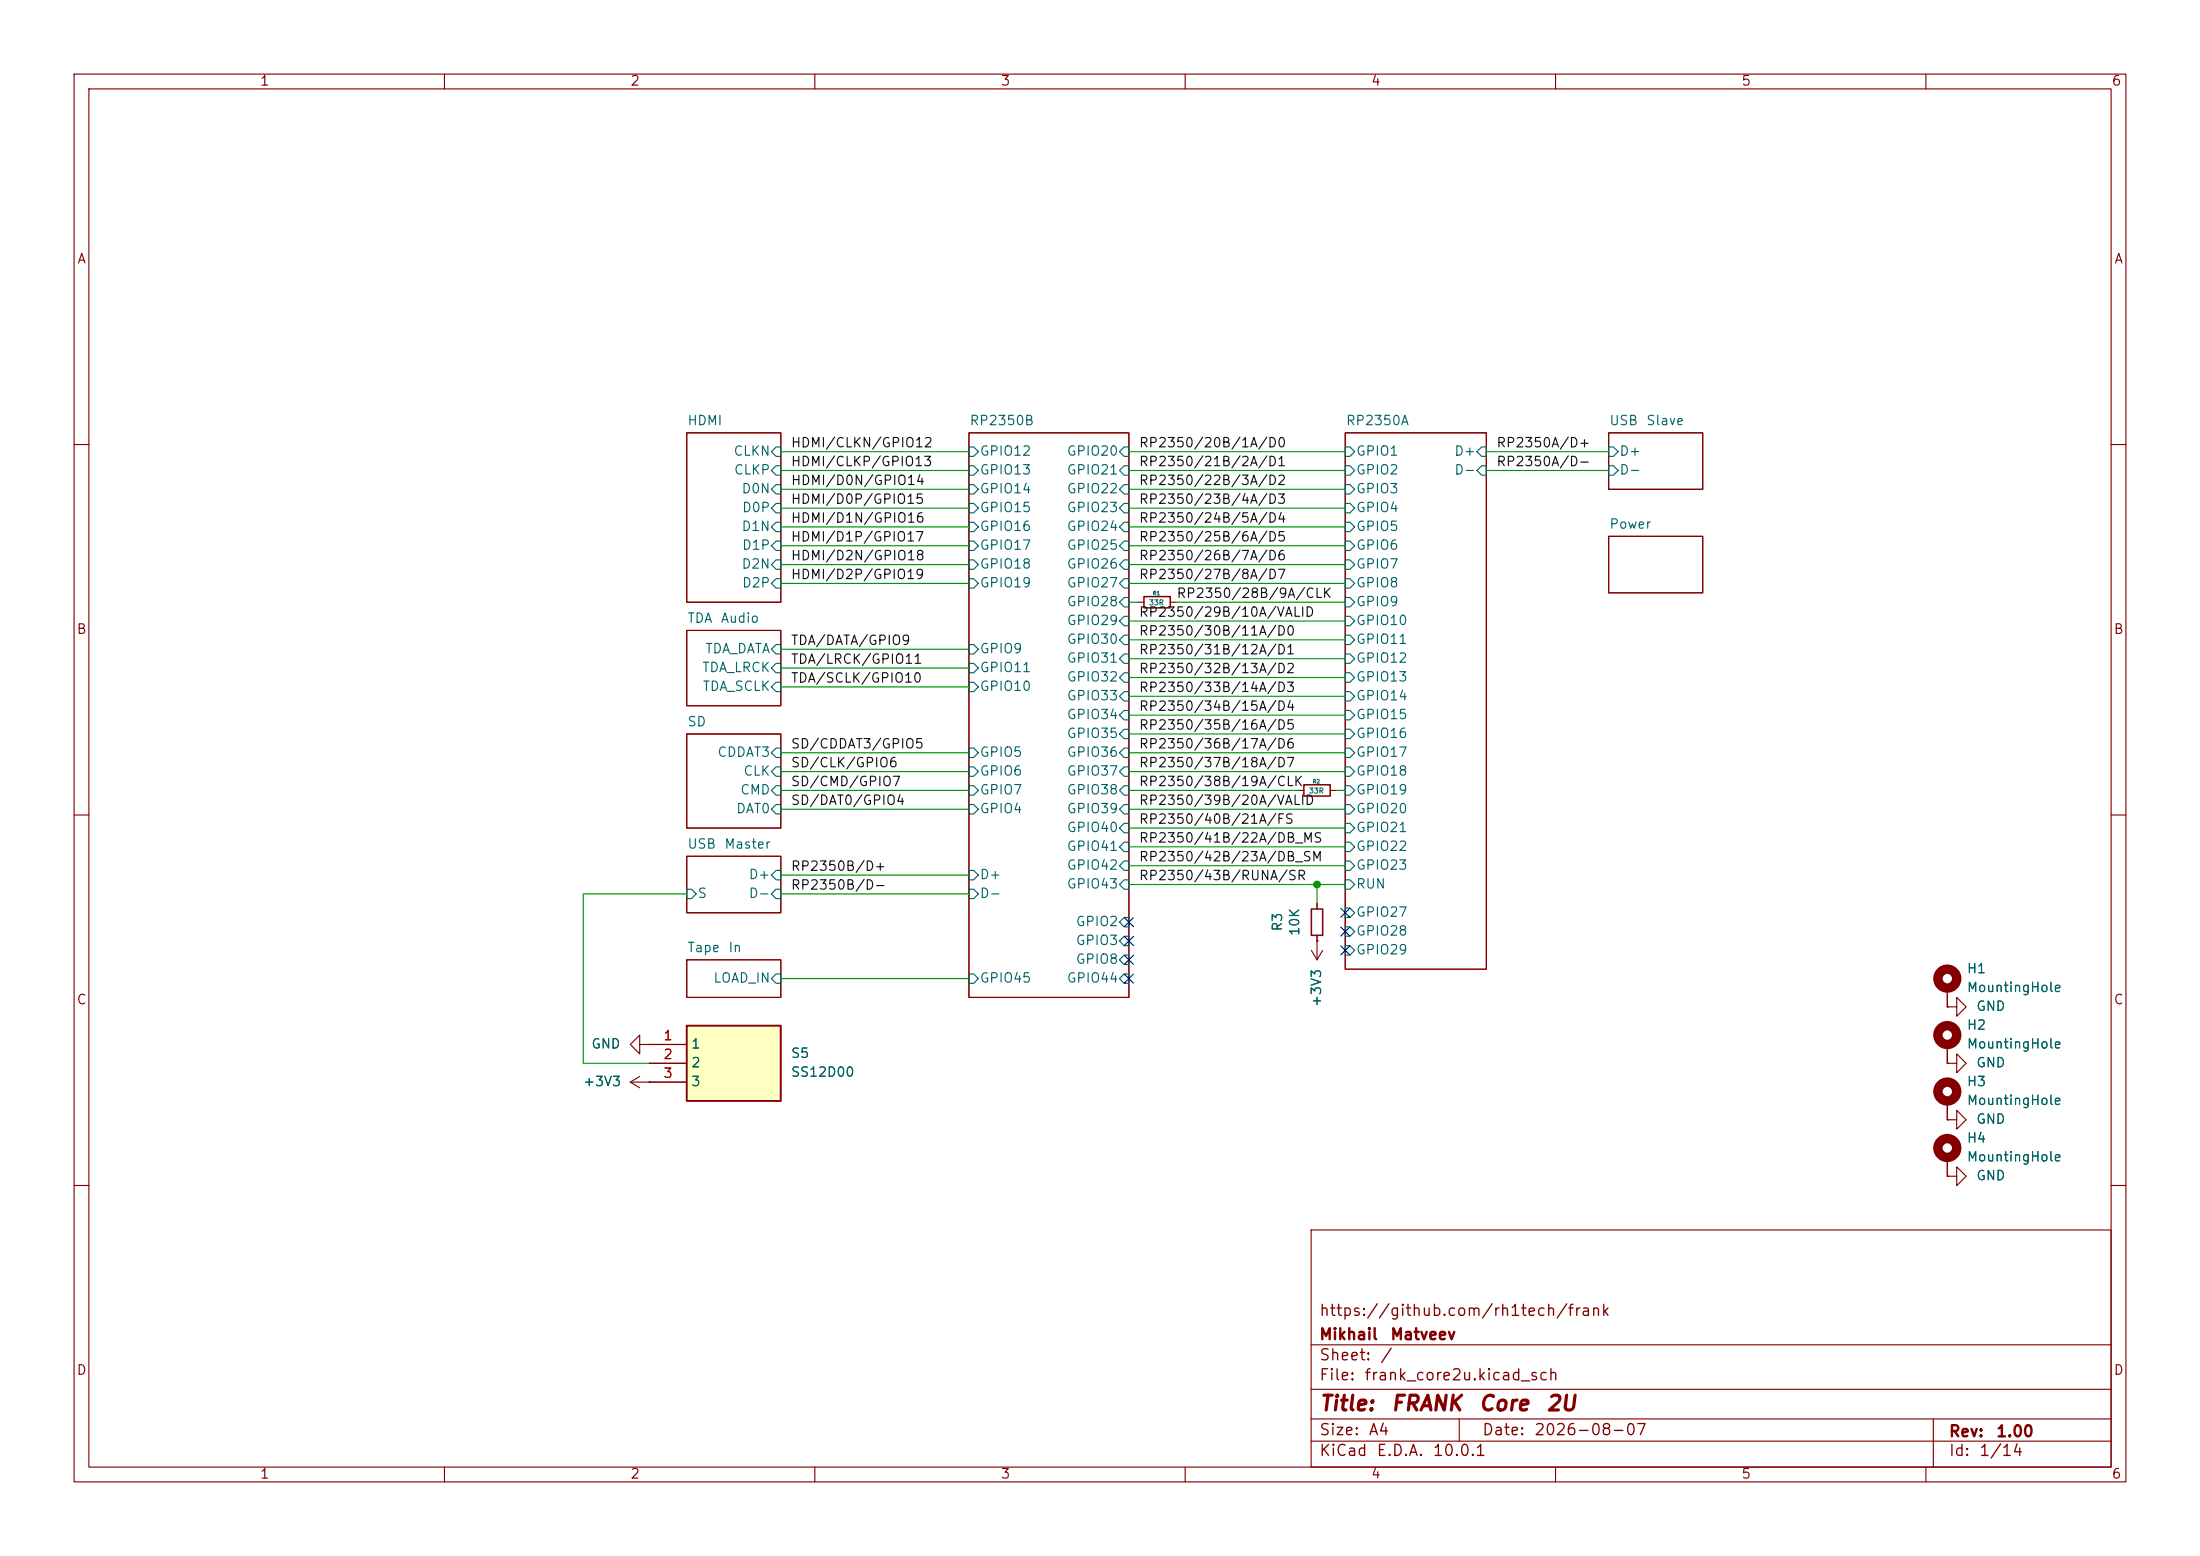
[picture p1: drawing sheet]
<svg xmlns="http://www.w3.org/2000/svg" width="297mm" height="210mm" viewBox="0 0 297 210" stroke-linecap="round" stroke-linejoin="round" font-family="sans-serif">
<g fill="none" stroke="#840000" stroke-width=".15">
<path d="M10 10h277v190h-277zM12 12h273v186h-273zM60 10v2M110 10v2M160 10v2M210 10v2M260 10v2M92.7 58.4h12.7v22.9h-12.7zM130.8 58.4h21.6v76.2h-21.6zM181.6 58.4h19.1v72.4h-19.1zM217.2 58.4h12.7v7.6h-12.7zM10 60h2"/>
<path d="M217.2 72.4h12.7v7.6h-12.7zM285 60h2M92.7 85.1h12.7v10.2h-12.7zM92.7 99.1h12.7v12.7h-12.7zM153.7 81.3h.7M158 81.3h.7M10 110h2M92.7 115.6h12.7v7.6h-12.7zM175.3 106.7h.7M179.6 106.7h.7M285 110h2M92.7 129.5h12.7v5.1h-12.7z"/>
<path d="M177 128.3l.8 1.2M177.8 127h.1M177.8 121.9v.8M177.8 126.2v3.3M178.6 128.3l-.8 1.2M262.9 135.9h1.3v-1.3l1.2 1.3-1.2 1.3v-1.3M262.9 135.9h.1M85.1 146.1l1.3 .7M85.1 146.1h2.5M86.4 141v-1.3l-1.3 1.3 1.3 1.2v-1.2h1.2M86.4 145.3l-1.3 .8M87.6 141h.1"/>
<path d="M87.6 146.1h.1M262.9 151.1h1.3v-1.2l1.2 1.2-1.2 1.3v-1.3M262.9 151.1h.1M262.9 158.8h1.3v-1.3l1.2 1.3-1.2 1.2v-1.2M262.9 158.8h.1M262.9 148.6v2.5M262.9 156.2v2.6M10 160h2M177 166h108v32h-108zM285 160h2M60 198v2M110 198v2"/>
<path d="M160 198v2M177 194.5h108M177 191.5h108M177 187.5h108M177 181.5h108M197 191.5v3M210 198v2M260 198v2M261 191.5v6.5"/>
</g>
<g fill="none" stroke="#006464" stroke-width=".15">
<path d="M104.8 60.3h.6v1.3h-.6l-.7-.6zM104.8 62.9h.6v1.2h-.6l-.7-.6zM104.8 65.4h.6v1.3h-.6l-.7-.7zM104.8 67.9h.6v1.3h-.6l-.7-.6zM104.8 70.5h.6v1.3h-.6l-.7-.7zM104.8 73h.6v1.3h-.6l-.7-.6zM104.8 75.6h.6v1.2h-.6l-.7-.6zM104.8 78.1h.6v1.3h-.6l-.7-.7zM130.8 60.3h.6l.7 .7-.7 .6h-.6zM130.8 62.9h.6l.7 .6-.7 .6h-.6zM130.8 65.4h.6l.7 .6-.7 .7h-.6zM130.8 67.9h.6l.7 .7-.7 .6h-.6z"/>
<path d="M130.8 70.5h.6l.7 .6-.7 .7h-.6zM130.8 73h.6l.7 .7-.7 .6h-.6zM130.8 75.6h.6l.7 .6-.7 .6h-.6zM130.8 78.1h.6l.7 .6-.7 .7h-.6zM151.8 60.3h.6v1.3h-.6l-.7-.6zM151.8 62.9h.6v1.2h-.6l-.7-.6zM151.8 65.4h.6v1.3h-.6l-.7-.7zM151.8 67.9h.6v1.3h-.6l-.7-.6zM151.8 75.6h.6v1.2h-.6l-.7-.6zM151.8 78.1h.6v1.3h-.6l-.7-.7zM151.8 70.5h.6v1.3h-.6l-.7-.7zM151.8 73h.6v1.3h-.6l-.7-.6z"/>
<path d="M181.6 60.3h.6l.7 .7-.7 .6h-.6zM181.6 62.9h.6l.7 .6-.7 .6h-.6zM181.6 65.4h.6l.7 .6-.7 .7h-.6zM181.6 67.9h.6l.7 .7-.7 .6h-.6zM181.6 70.5h.6l.7 .6-.7 .7h-.6zM181.6 73h.6l.7 .7-.7 .6h-.6zM181.6 75.6h.6l.7 .6-.7 .6h-.6zM181.6 78.1h.6l.7 .6-.7 .7h-.6zM200 60.3h.7v1.3h-.7l-.6-.6zM200 62.9h.7v1.2h-.7l-.6-.6zM217.2 60.3h.6l.6 .7-.6 .6h-.6zM217.2 62.9h.6l.6 .6-.6 .6h-.6z"/>
<path d="M104.8 87h.6v1.3h-.6l-.7-.7zM104.8 89.5h.6v1.3h-.6l-.7-.6zM104.8 92.1h.6v1.2h-.6l-.7-.6zM130.8 89.5h.6l.7 .7-.7 .6h-.6zM130.8 87h.6l.7 .6-.7 .7h-.6zM130.8 92.1h.6l.7 .6-.7 .6h-.6zM151.8 80.6h.6v1.3h-.6l-.7-.6zM151.8 83.2h.6v1.3h-.6l-.7-.7zM151.8 85.7h.6v1.3h-.6l-.7-.6zM151.8 88.3h.6v1.2h-.6l-.7-.6zM151.8 90.8h.6v1.3h-.6l-.7-.7zM151.8 93.3h.6v1.3h-.6l-.7-.6z"/>
<path d="M151.8 95.9h.6v1.3h-.6l-.7-.7zM151.8 98.4h.6v1.3h-.6l-.7-.6zM181.6 80.6h.6l.7 .7-.7 .6h-.6zM181.6 88.3h.6l.7 .6-.7 .6h-.6zM181.6 90.8h.6l.7 .6-.7 .7h-.6zM181.6 93.3h.6l.7 .7-.7 .6h-.6zM181.6 95.9h.6l.7 .6-.7 .7h-.6zM181.6 98.4h.6l.7 .7-.7 .6h-.6zM181.6 83.2h.6l.7 .6-.7 .7h-.6zM181.6 85.7h.6l.7 .7-.7 .6h-.6zM104.8 101h.6v1.2h-.6l-.7-.6zM104.8 103.5h.6v1.3h-.6l-.7-.7z"/>
<path d="M104.8 106h.6v1.3h-.6l-.7-.6zM104.8 108.6h.6v1.3h-.6l-.7-.7zM104.8 117.5h.6v1.2h-.6l-.7-.6zM130.8 117.5h.6l.7 .6-.7 .6h-.6zM130.8 108.6h.6l.7 .6-.7 .7h-.6zM130.8 101h.6l.7 .6-.7 .6h-.6zM130.8 103.5h.6l.7 .6-.7 .7h-.6zM130.8 106h.6l.7 .7-.7 .6h-.6zM151.8 101h.6v1.2h-.6l-.7-.6zM151.8 103.5h.6v1.3h-.6l-.7-.7zM151.8 106h.6v1.3h-.6l-.7-.6zM151.8 108.6h.6v1.3h-.6l-.7-.7z"/>
<path d="M151.8 116.2h.6v1.3h-.6l-.7-.7zM151.8 118.7h.6v1.3h-.6l-.7-.6zM151.8 111.1h.6v1.3h-.6l-.7-.6zM151.8 113.7h.6v1.2h-.6l-.7-.6zM181.6 101h.6l.7 .6-.7 .6h-.6zM181.6 103.5h.6l.7 .6-.7 .7h-.6zM181.6 106h.6l.7 .7-.7 .6h-.6zM181.6 108.6h.6l.7 .6-.7 .7h-.6zM181.6 111.1h.6l.7 .7-.7 .6h-.6zM181.6 116.2h.6l.7 .6-.7 .7h-.6zM181.6 118.7h.6l.7 .7-.7 .6h-.6zM181.6 113.7h.6l.7 .6-.7 .6h-.6z"/>
<path d="M92.7 120h.6l.7 .7-.7 .6h-.6zM104.8 131.4h.6v1.3h-.6l-.7-.6zM104.8 120h.6v1.3h-.6l-.7-.6zM130.8 120h.6l.7 .7-.7 .6h-.6zM130.8 131.4h.6l.7 .7-.7 .6h-.6zM151.8 131.4h.6v1.3h-.6l-.7-.6zM151.8 128.9h.6v1.3h-.6l-.7-.7zM151.8 123.8h.6v1.3h-.6l-.7-.6zM151.8 126.4h.6v1.2h-.6l-.7-.6zM181.6 125.1h.6l.7 .6-.7 .7h-.6zM181.6 127.6h.6l.7 .7-.7 .6h-.6zM181.6 122.6h.6l.7 .6-.7 .6h-.6z"/>
</g>
<path d="M154.4 80.5h3.6v1.5h-3.6zM176 105.9h3.6v1.5h-3.6zM177 122.7h1.6v3.5h-1.6z" fill="none" stroke="#840000" stroke-width=".2"/>
<g fill="none" stroke="#840000" stroke-width="1.3">
<circle cx="262.9" cy="147.3" r="1.27"/>
<circle cx="262.9" cy="154.9" r="1.27"/>
</g>
<path d="M92.7 138.4h12.7v10.2h-12.7z" fill="#ffffc2"/>
<path d="M92.7 138.4h12.7v10.2h-12.7z" fill="none" stroke="#840000" stroke-width=".25"/>
<g fill="none" stroke="#840000" stroke-width=".15">
<path d="M177.8 127h.1M177.8 121.9v.8M177.8 126.2v.8M262.9 135.9h.1M262.9 133.4v2.5M87.6 146.1h.1M87.6 141h.1M87.6 141h5.1M87.6 143.5h5.1M87.6 146.1h5.1M262.9 143.5h1.3v-1.3l1.2 1.3-1.2 1.3v-1.3M262.9 143.5h.1"/>
<path d="M262.9 158.8h.1M262.9 151.1h.1M262.9 141v2.5M262.9 148.6v2.5M262.9 156.2v2.6"/>
</g>
<g fill="none" stroke="#840000" stroke-width="1.3">
<circle cx="262.9" cy="132.1" r="1.27"/>
<circle cx="262.9" cy="139.7" r="1.27"/>
</g>
<g fill="none" stroke="#009600" stroke-width=".15">
<path d="M105.4 61h25.4M105.4 68.6h25.4M105.4 71.1h25.4M105.4 63.5h25.4M105.4 66h25.4M105.4 78.7h25.4M105.4 73.7h25.4M105.4 76.2h25.4M152.4 61h29.2M152.4 68.6h29.2M152.4 71.1h29.2M152.4 63.5h29.2"/>
<path d="M152.4 66h29.2M152.4 78.7h29.2M152.4 73.7h29.2M152.4 76.2h29.2M200.7 61h16.5M200.7 63.5h16.5M105.4 92.7h25.4M105.4 90.2h25.4M105.4 87.6h25.4M152.4 94h29.2M152.4 96.5h29.2M152.4 99.1h29.2"/>
<path d="M152.4 81.3h1.3M152.4 91.4h29.2M152.4 88.9h29.2M152.4 83.8h29.2M152.4 86.4h29.2M158.7 81.3h22.9M105.4 104.1h25.4M105.4 118.1h25.4M105.4 101.6h25.4M105.4 109.2h25.4M105.4 106.7h25.4M152.4 104.1h29.2"/>
<path d="M152.4 101.6h29.2M152.4 119.4h29.2M152.4 109.2h29.2M152.4 106.7h22.9M152.4 111.8h29.2M152.4 116.8h29.2M152.4 114.3h29.2M177.8 119.4v2.5M180.3 106.7h1.3M92.7 120.7h-14v22.8h8.9M105.4 120.7h25.4M105.4 132.1h25.4"/>
</g>
<g fill="none" stroke="#000084" stroke-width=".15">
<path d="M151.8 128.9l1.2 1.2M151.8 131.5l1.2 1.2M151.8 123.9l1.2 1.2M151.8 126.4l1.2 1.2M153 128.9l-1.2 1.2M153 131.5l-1.2 1.2M153 123.9l-1.2 1.2M153 126.4l-1.2 1.2M181 127.7l1.2 1.2M181 122.6l1.2 1.2M181 125.1l1.2 1.2M182.2 127.7l-1.2 1.2"/>
<path d="M182.2 122.6l-1.2 1.2M182.2 125.1l-1.2 1.2"/>
</g>
<circle cx="177.8" cy="119.4" r=".46" fill="#009600" stroke="#009600" stroke-width=".14"/>
<g font-size="2" fill="#840000">
<text x="178" y="190.9">Title:</text>
<text x="187.7" y="190.9">FRANK</text>
<text x="199.5" y="190.9">Core</text>
<text x="208.6" y="190.9">2U</text>
</g>
<g font-size="1.5" fill="#840000">
<text x="178" y="178">https://github.com/rh1tech/frank</text>
<text x="178" y="184">Sheet:</text>
<text x="178" y="181.2">Mikhail</text>
<text x="186.2" y="184">/</text>
<text x="187.6" y="181.2">Matveev</text>
<text x="178" y="186.7">File:</text>
<text x="184.1" y="186.7">frank_core2u.kicad_sch</text>
<text x="178" y="196.9">KiCad</text>
<text x="178" y="194.1">Size:</text>
<text x="184.7" y="194.1">A4</text>
<text x="185.7" y="196.9">E.D.A.</text>
<text x="193.3" y="196.9">10.0.1</text>
<text x="200" y="194.1">Date:</text>
<text x="207" y="194.1">2026-08-07</text>
<text x="263" y="194.3">Rev:</text>
<text x="263" y="196.9">Id:</text>
<text x="267.1" y="196.9">1/14</text>
<text x="269.4" y="194.3">1.00</text>
</g>
<g font-size="1.3" fill="#840000">
<text x="35" y="11.9">1</text>
<text x="85" y="11.9">2</text>
<text x="135" y="11.9">3</text>
<text x="185" y="11.9">4</text>
<text x="235" y="11.9">5</text>
<text x="285" y="11.9">6</text>
<text x="10.3" y="35.9">A</text>
<text x="285.3" y="35.9">A</text>
<text x="10.3" y="85.9">B</text>
<text x="285.3" y="85.9">B</text>
<text x="10.3" y="135.9">C</text>
<text x="285.3" y="135.9">C</text>
<text x="10.3" y="185.9">D</text>
<text x="285.3" y="185.9">D</text>
<text x="35" y="199.9">1</text>
<text x="85" y="199.9">2</text>
<text x="135" y="199.9">3</text>
<text x="185" y="199.9">4</text>
<text x="235" y="199.9">5</text>
<text x="285" y="199.9">6</text>
</g>
<g font-size="1.3" fill="#006464">
<text x="92.7" y="57.7">HDMI</text>
<text x="130.8" y="57.7">RP2350B</text>
<text x="181.6" y="57.7">RP2350A</text>
<text x="217.2" y="57.7">USB</text>
<text x="222.2" y="57.7">Slave</text>
<text x="98.9" y="61.8">CLKN</text>
<text x="99" y="64.4">CLKP</text>
<text x="132.2" y="61.8">GPIO12</text>
<text x="132.2" y="64.4">GPIO13</text>
<text x="143.9" y="61.8">GPIO20</text>
<text x="143.9" y="64.4">GPIO21</text>
<text x="183" y="61.8">GPIO1</text>
<text x="183" y="64.4">GPIO2</text>
<text x="196.2" y="61.8">D+</text>
<text x="196.2" y="64.4">D-</text>
<text x="218.5" y="61.8">D+</text>
<text x="218.5" y="64.4">D-</text>
<text x="100" y="66.9">D0N</text>
<text x="100" y="72">D1N</text>
<text x="100.1" y="69.4">D0P</text>
<text x="132.2" y="66.9">GPIO14</text>
<text x="132.2" y="69.4">GPIO15</text>
<text x="132.2" y="72">GPIO16</text>
<text x="143.9" y="66.9">GPIO22</text>
<text x="143.9" y="69.4">GPIO23</text>
<text x="143.9" y="72">GPIO24</text>
<text x="183" y="66.9">GPIO3</text>
<text x="183" y="69.4">GPIO4</text>
<text x="183" y="72">GPIO5</text>
<text x="217.2" y="71.7">Power</text>
<text x="100" y="77.1">D2N</text>
<text x="100.1" y="74.5">D1P</text>
<text x="132.2" y="74.5">GPIO17</text>
<text x="132.2" y="77.1">GPIO18</text>
<text x="143.9" y="77.1">GPIO26</text>
<text x="143.9" y="74.5">GPIO25</text>
<text x="183" y="74.5">GPIO6</text>
<text x="183" y="77.1">GPIO7</text>
<text x="100.1" y="79.6">D2P</text>
<text x="132.2" y="79.6">GPIO19</text>
<text x="143.9" y="79.6">GPIO27</text>
<text x="143.9" y="82.1">GPIO28</text>
<text x="183" y="79.6">GPIO8</text>
<text x="183" y="82.1">GPIO9</text>
<text x="92.7" y="84.4">TDA</text>
<text x="95.1" y="88.5">TDA_DATA</text>
<text x="97.2" y="84.4">Audio</text>
<text x="132.2" y="88.5">GPIO9</text>
<text x="143.9" y="84.7">GPIO29</text>
<text x="143.9" y="87.2">GPIO30</text>
<text x="143.9" y="89.8">GPIO31</text>
<text x="183" y="89.8">GPIO12</text>
<text x="183" y="84.7">GPIO10</text>
<text x="183" y="87.2">GPIO11</text>
<text x="94.7" y="91">TDA_LRCK</text>
<text x="94.8" y="93.6">TDA_SCLK</text>
<text x="132.2" y="91">GPIO11</text>
<text x="132.2" y="93.6">GPIO10</text>
<text x="143.9" y="92.3">GPIO32</text>
<text x="143.9" y="94.8">GPIO33</text>
<text x="183" y="92.3">GPIO13</text>
<text x="183" y="94.8">GPIO14</text>
<text x="92.7" y="98.3">SD</text>
<text x="143.9" y="97.4">GPIO34</text>
<text x="143.9" y="99.9">GPIO35</text>
<text x="183" y="97.4">GPIO15</text>
<text x="183" y="99.9">GPIO16</text>
<text x="96.8" y="102.5">CDDAT3</text>
<text x="99.8" y="107.5">CMD</text>
<text x="100.3" y="105">CLK</text>
<text x="132.2" y="102.5">GPIO5</text>
<text x="132.2" y="105">GPIO6</text>
<text x="132.2" y="107.5">GPIO7</text>
<text x="143.9" y="102.5">GPIO36</text>
<text x="143.9" y="105">GPIO37</text>
<text x="143.9" y="107.5">GPIO38</text>
<text x="183" y="102.5">GPIO17</text>
<text x="183" y="105">GPIO18</text>
<text x="183" y="107.5">GPIO19</text>
<text x="99.3" y="110.1">DAT0</text>
<text x="132.2" y="110.1">GPIO4</text>
<text x="143.9" y="110.1">GPIO39</text>
<text x="143.9" y="112.6">GPIO40</text>
<text x="183" y="110.1">GPIO20</text>
<text x="183" y="112.6">GPIO21</text>
<text x="92.7" y="114.9">USB</text>
<text x="97.7" y="114.9">Master</text>
<text x="101" y="119">D+</text>
<text x="132.2" y="119">D+</text>
<text x="143.9" y="117.7">GPIO42</text>
<text x="143.9" y="115.2">GPIO41</text>
<text x="183" y="117.7">GPIO23</text>
<text x="183" y="115.2">GPIO22</text>
<text x="94.1" y="121.5">S</text>
<text x="101" y="121.5">D-</text>
<text x="132.2" y="121.5">D-</text>
<text x="143.9" y="120.2">GPIO43</text>
<text x="145.1" y="125.3">GPIO2</text>
<text x="173.4" y="125.8" transform="rotate(-90 173.4 125.8)">R3</text>
<text x="183" y="120.2">RUN</text>
<text x="183" y="124.1">GPIO27</text>
<text x="92.7" y="128.8">Tape</text>
<text x="98.2" y="128.8">In</text>
<text x="145.1" y="130.4">GPIO8</text>
<text x="145.1" y="127.9">GPIO3</text>
<text x="175.7" y="126.4" transform="rotate(-90 175.7 126.4)">10K</text>
<text x="183" y="126.6">GPIO28</text>
<text x="183" y="129.1">GPIO29</text>
<text x="265.4" y="131.7">H1</text>
<text x="96.2" y="132.9">LOAD_IN</text>
<text x="132.2" y="132.9">GPIO45</text>
<text x="143.9" y="132.9">GPIO44</text>
<text x="178.7" y="136" transform="rotate(-90 178.7 136)">+3V3</text>
<text x="265.4" y="134.2">MountingHole</text>
<text x="266.7" y="136.8">GND</text>
<text x="79.7" y="141.8">GND</text>
<text x="93.2" y="141.8">1</text>
<text x="106.7" y="143.1">S5</text>
<text x="265.4" y="139.3">H2</text>
<text x="265.4" y="141.8">MountingHole</text>
<text x="78.6" y="146.9">+3V3</text>
<text x="93.2" y="144.4">2</text>
<text x="93.2" y="146.9">3</text>
<text x="106.7" y="145.6">SS12D00</text>
<text x="265.4" y="146.9">H3</text>
<text x="265.4" y="149.5">MountingHole</text>
<text x="266.7" y="144.4">GND</text>
<text x="265.4" y="154.5">H4</text>
<text x="266.7" y="152">GND</text>
<text x="265.4" y="157.1">MountingHole</text>
<text x="266.7" y="159.6">GND</text>
</g>
<g font-size="1.3" fill="#0f0f0f">
<text x="106.7" y="60.7">HDMI/CLKN/GPIO12</text>
<text x="106.7" y="63.2">HDMI/CLKP/GPIO13</text>
<text x="106.7" y="65.8">HDMI/D0N/GPIO14</text>
<text x="153.7" y="63.2">RP2350/21B/2A/D1</text>
<text x="153.7" y="65.8">RP2350/22B/3A/D2</text>
<text x="153.7" y="60.7">RP2350/20B/1A/D0</text>
<text x="201.9" y="60.7">RP2350A/D+</text>
<text x="201.9" y="63.2">RP2350A/D-</text>
<text x="106.7" y="70.9">HDMI/D1N/GPIO16</text>
<text x="106.7" y="68.3">HDMI/D0P/GPIO15</text>
<text x="153.7" y="68.3">RP2350/23B/4A/D3</text>
<text x="153.7" y="70.9">RP2350/24B/5A/D4</text>
<text x="106.7" y="75.9">HDMI/D2N/GPIO18</text>
<text x="106.7" y="73.4">HDMI/D1P/GPIO17</text>
<text x="153.7" y="73.4">RP2350/25B/6A/D5</text>
<text x="153.7" y="75.9">RP2350/26B/7A/D6</text>
<text x="106.7" y="78.5">HDMI/D2P/GPIO19</text>
<text x="153.7" y="83.6">RP2350/29B/10A/VALID</text>
<text x="153.7" y="78.5">RP2350/27B/8A/D7</text>
<text x="158.7" y="81">RP2350/28B/9A/CLK</text>
<text x="106.7" y="89.9">TDA/LRCK/GPIO11</text>
<text x="106.7" y="87.4">TDA/DATA/GPIO9</text>
<text x="153.7" y="86.1">RP2350/30B/11A/D0</text>
<text x="153.7" y="88.6">RP2350/31B/12A/D1</text>
<text x="106.7" y="92.4">TDA/SCLK/GPIO10</text>
<text x="153.7" y="93.7">RP2350/33B/14A/D3</text>
<text x="153.7" y="91.2">RP2350/32B/13A/D2</text>
<text x="106.7" y="101.3">SD/CDDAT3/GPIO5</text>
<text x="153.7" y="98.8">RP2350/35B/16A/D5</text>
<text x="153.7" y="96.3">RP2350/34B/15A/D4</text>
<text x="153.7" y="101.3">RP2350/36B/17A/D6</text>
<text x="106.7" y="106.4">SD/CMD/GPIO7</text>
<text x="106.7" y="103.9">SD/CLK/GPIO6</text>
<text x="153.7" y="103.9">RP2350/37B/18A/D7</text>
<text x="153.7" y="106.4">RP2350/38B/19A/CLK</text>
<text x="106.7" y="109">SD/DAT0/GPIO4</text>
<text x="153.7" y="111.5">RP2350/40B/21A/FS</text>
<text x="153.7" y="109">RP2350/39B/20A/VALID</text>
<text x="106.7" y="117.8">RP2350B/D+</text>
<text x="153.7" y="116.6">RP2350/42B/23A/DB_SM</text>
<text x="153.7" y="119.1">RP2350/43B/RUNA/SR</text>
<text x="153.7" y="114">RP2350/41B/22A/DB_MS</text>
<text x="106.7" y="120.4">RP2350B/D-</text>
</g>
<g font-size="1.3" fill="#a90000">
<text x="89.5" y="140.7">1</text>
<text x="89.5" y="143.3">2</text>
<text x="89.5" y="145.8">3</text>
</g>
<g font-size=".7" fill="#006464">
<text x="155" y="81.9">33R</text>
<text x="176.6" y="107.3">33R</text>
</g>
<g font-size=".5" fill="#006464">
<text x="155.6" y="80.4">R1</text>
<text x="177.2" y="105.8">R2</text>
</g>
</svg>
